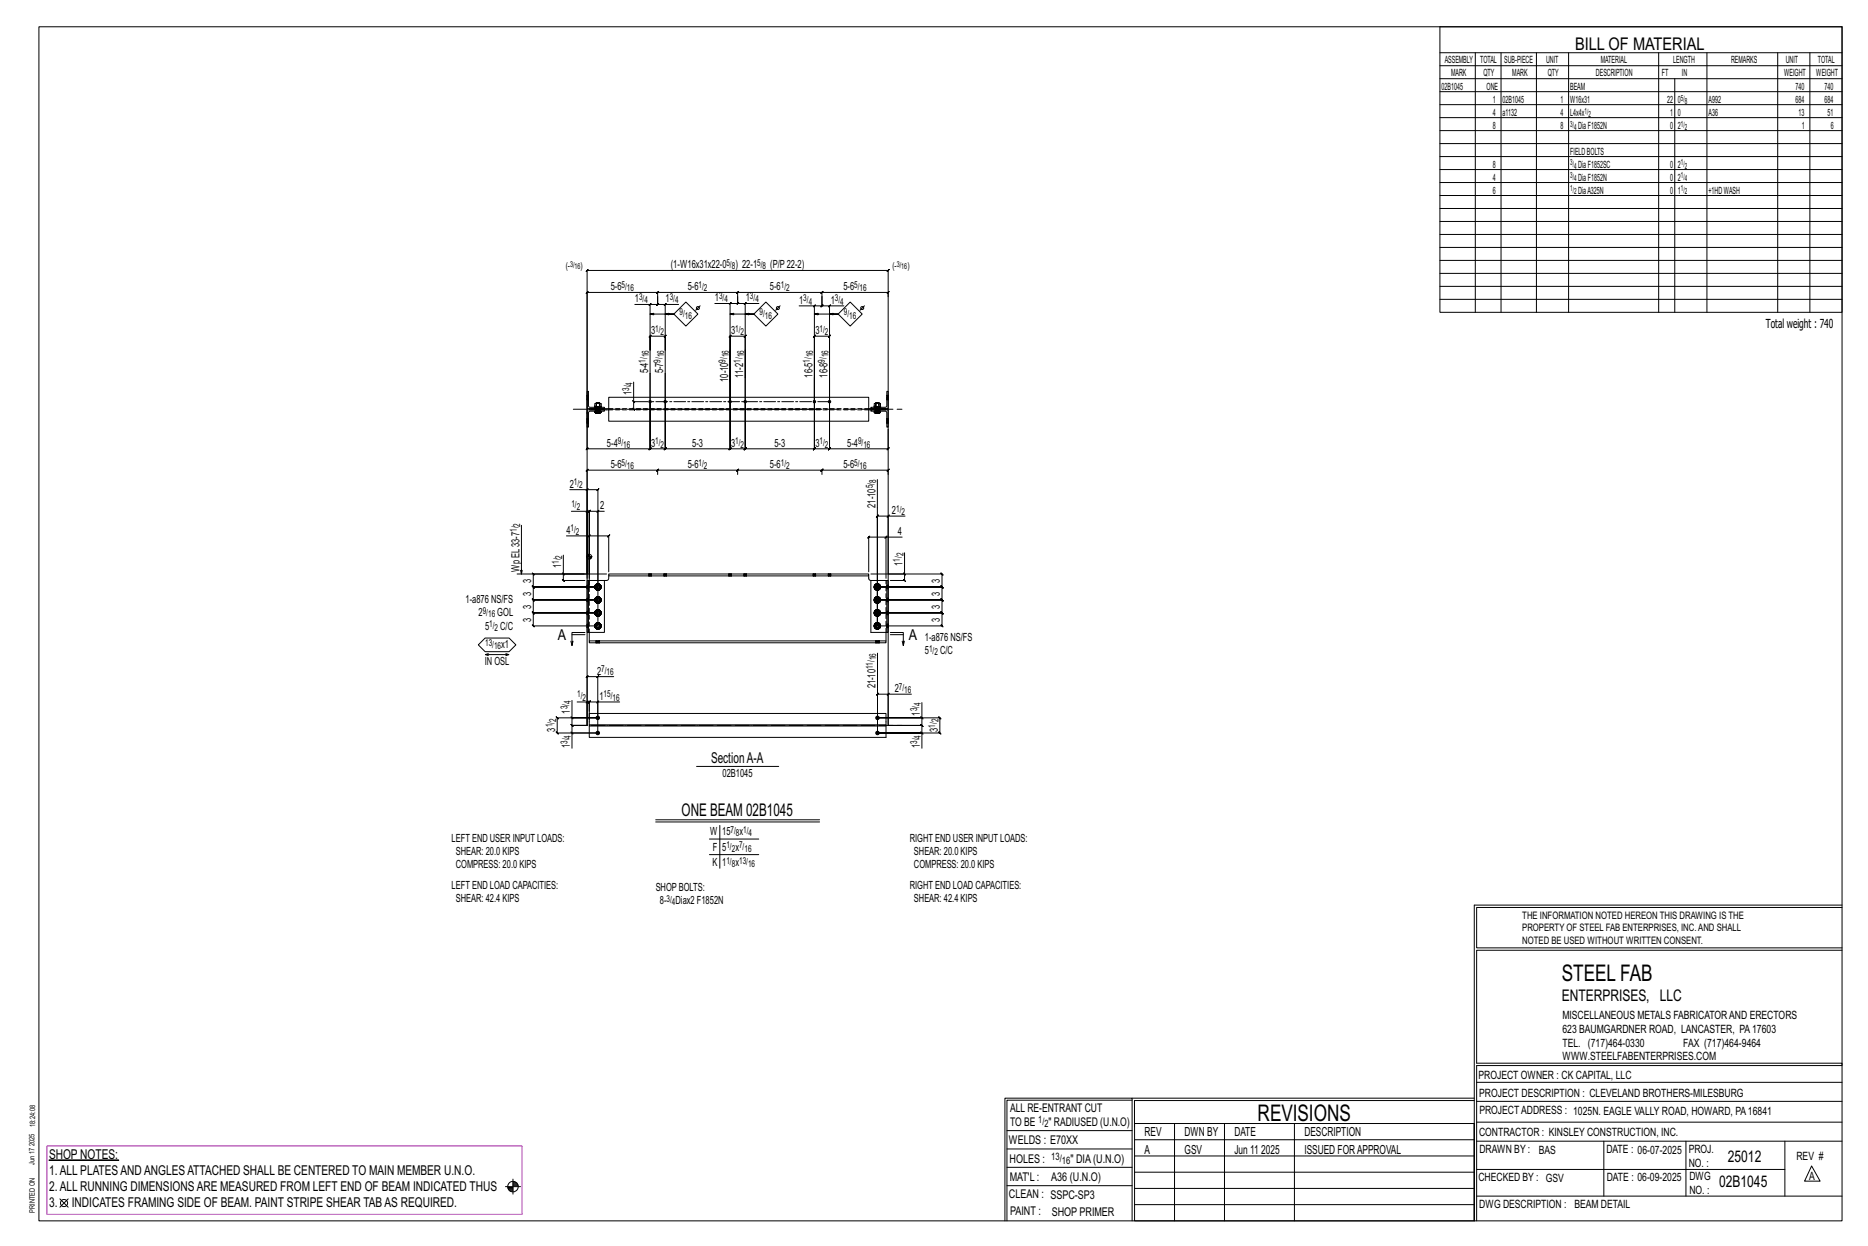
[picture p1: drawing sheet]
<svg xmlns="http://www.w3.org/2000/svg" width="914mm" height="610mm" viewBox="0 0 914 610" stroke-linecap="round" stroke-linejoin="round" font-family="sans-serif">
<g fill="#000" stroke="#000" stroke-width=".49">
<path d="M24 568h34z"/>
<circle cx="318" cy="197" r=".6"/>
<circle cx="326" cy="197" r=".6"/>
<circle cx="357" cy="197" r=".6"/>
<circle cx="365" cy="197" r=".6"/>
<circle cx="399" cy="197" r=".6"/>
<circle cx="406" cy="197" r=".6"/>
<circle cx="293" cy="351" r=".9"/>
<circle cx="293" cy="359" r=".9"/>
<circle cx="430" cy="351" r=".9"/>
<circle cx="430" cy="359" r=".9"/>
</g>
<g fill="none" stroke="#000" stroke-width=".49">
<path d="M19 13h883v584h-883zM705 13h197v140h-197zM705 26h197M705 32h197M705 39h197M722 26v127M735 26v127M752 26v127M768 26v127M812 26v127M820 39v114M836 26v127"/>
<path d="M870 26v127M886 26v127M705 45h197M705 51h197M705 58h197M705 64h197M705 70h197M705 77h197M705 83h197M705 89h197M705 96h197M705 102h197"/>
<path d="M705 108h197M705 115h197M705 121h197M705 127h197M705 134h197M311 149h7v22v-7v1l1-1h-1h8l-1 1 1-1v7v-22h6M318 149l1-1zM318 154h12h-4M322 145v4v-1l-1 1h1h-4M322 145v4h-1l1-1v1h4M322 145v-2l-1 1 1-1h-35h1l-1 1v-1v59M322 143h39v1l1-1-1 2"/>
<path d="M322 143l-1 1zM325 149l1-1zM330 154l6-6 6 6-6 6zM343 150l-2 2M350 148h7v49v-33v1l1-1h-1h8l-1 1 1-1v7v-23h6M357 148h1l-1 1zM357 154h12h-4M361 145v3h1l-1 1v-1h-4M361 145v3v1l1-1h-1h4M361 143h41v1l1-1-1 2M362 143l-1 1zM365 148l-1 1z"/>
<path d="M375 148l6 6-6 6-6-6zM382 150l-2 2M391 150h8v21v-7l-1 1 1-1h7v1l1-1h-1v33v-47h7M399 150h-1l1-1zM399 154h11h-4M402 145v5l1-1-1 1h-3M402 145v5l1-1-1 1h4M402 143h33l-1 1 1-1v2M403 143l-1 1zM406 150l1-1-1 1zM416 148l6 6-6 6-6-6zM423 150l-2 2"/>
<path d="M705 140h197M705 146h197M318 171v26M326 171v26M399 171v26zM287 193h.1M287 196h.1M287 191h1v8h8v1h-9zM288 193h.1M288 196h.1M291 199h3zM291 199v-2h1v2"/>
<path d="M292 199h.1M292 200h.1M292 197h2v2M292 197h1v2M294 199h.1M294 200h.1M298 194h127v12h-127zM298 200h-10v1h10M310 196l1 1zM310 187v10h7M310 197v3l1 1-1-1h92M318 183v14z"/>
<path d="M326 183v14zM357 187v-16v26M365 185v12zM365 185v-14v26M425 200h9v1h-9M426 199h8v-8h1v9h-9zM428 199h3zM428 199v-2h1v2M429 199h.1M429 200h.1M429 197h2v2M429 197h1v2"/>
<path d="M430 199h.1M430 200h.1M434 193h.1M434 196h.1M435 193h.1M435 196h.1M287 205h.1M287 207h.1M287 201h9h-8v8h-1zM287 202v18l1-1-1 1h31l1-1-1 1v-23v23l1-1-1 1h8h-1l1-1v1v-23v23h-1l1-1v1h31l1-1-1 1v-23v23l1-1-1 1h8h-1l1-1v1v-23v23h-1l1-1v1h34h-1l1-1v1v-23v23h-1l1-1v1h7l1-1-1 1v-23v23l1-1-1 1h29h-1l1-1v1v-10M288 205h.1M288 207h.1"/>
<path d="M291 201v1zM291 201l1 1M292 201v1h-1h1h-1M292 201h.1M292 202h2h-1M292 201h1M293 202l1-1v1M293 201l-1 1M294 201h.1M294 201v1M294 202h-1M426 201h9v8h-1v-8h-8z"/>
<path d="M428 201v1zM428 201l1 1M428 201h1v1h-1h1h-1M429 201h.1M429 202h2h-1M429 202l2-1-1 1M430 201h-1v1M430 201h.1M431 201v1M431 202h-1M434 205h.1M434 207h.1"/>
<path d="M435 205h.1M435 207h.1M279 240h8v41v-31h-7M287 240l1-1zM287 240h6h-1l1-1v1v66h-32l1 1-1-1v-6h1l-1-1v1h32h-32h1l-1-1v1v-6h1l-1-1v1h32h-32h1l-1-1v1v-7l1 1-1-1 1 1-1-1v-6h1l-1-1v1h25M322 232v-2l-1 1 1-1h-35h1l-1 1v-1v53M322 230h39v1l1-1-1 2M322 230l-1 1zM361 230h41v1l1-1-1 2M362 230l-1 1zM402 230h33l-1 1 1-1v2M403 230l-1 1z"/>
<path d="M429 235v71v-53l1-1-1 1h6M255 257v24M287 250h9M288 250l-1 1zM293 250l-1 1 1-1zM293 250v37h-32h32M435 253v-1l-1 1zM443 253h-8v28h26v-1l1 1h-1v6l1 1-1-1h-32h32l1 1-1-1v7v-1l1 1h-1h-32h32v-1l1 1h-1v6v-1l1 1h-1h-32h32v-1l1 1h-1v6l1 1-1-1h-32M276 272v9h21M277 262h11v21M287 272h3M287 272h.1"/>
<path d="M288 272h.1M288 271v1M288 263l1-1zM288 262h10l-1 1 1-1v18M288 271v9M289 272v2M289 272v1M290 272v1M434 263v-1l-1 1zM434 263h-9l1-1-1 1v17M442 263h-8v20M443 270v11h-17"/>
<path d="M253 281h34M275 280l1 1zM276 281v3h-1l1 1v-1h10M287 284h1v25h-1zM288 284h8M288 281v-31v1l1-1-1 1 1-1h-1v37M291 300h1M291 294h1M291 287h1M291 299l1 1M291 293l1 1M292 295h.1"/>
<path d="M292 288v1M292 300h-1M292 294h-1M292 287l-1 1M292 299l-1 1 1 1v-1M292 293v-1l-1 2 1 1v-1M292 287v-1l-1 1 1 1M292 294l1 1M292 288l1 1M292 298v1M292 292h.1M292 286h.1"/>
<path d="M293 298l-1 1M293 299v-1l1 1h-1M293 292l-1 1M293 293v-1h1l-1 1M293 286h-1M293 286h1h-1M293 299l1 1M293 293l1 1M293 286l1 1v1M293 294l1 1h-1M293 288h1l-1 1v-1M294 294v1"/>
<path d="M294 288h.1M294 300l-1 1M294 294h-1M294 287l-1 1M294 299h.1M294 292v1M294 286v1M294 299v1M294 293v1M294 287h.1M296 284v25h-8M298 281h127v1h-127z"/>
<path d="M298 282v2h-2M318 281h.1M318 282h.1M319 281h.1M319 282h.1M325 281h.1M325 282h.1M326 281h.1M326 282h.1M357 281h.1M357 282h.1M358 281h.1"/>
<path d="M358 282h.1M364 281h.1M364 282h.1M365 281h.1M365 282h.1M398 281h.1M398 282h.1M399 281h.1M399 282h.1M405 281h.1M405 282h.1M407 281h.1"/>
<path d="M407 282h.1M425 282v1l1 1M428 300h.1M428 294h.1M428 287h.1M428 293v1M428 299v1M428 288l1 1M428 295h1M428 287v1M429 287l-1-1v1v1h1M429 293l-1-1v2v1l1-1"/>
<path d="M429 299h-1v1v1l1-1M429 288v1M429 294v1M429 286h-1M429 292h-1M429 298l-1 1M429 288l1 1M429 294l1 1M429 286h.1M429 286h1h1h-1M429 292v1M429 293l1-1h1l-1 1"/>
<path d="M429 298v1M429 299l1-1 1 1h-1M430 286l1 1v1M430 293l1 1M430 299l1 1M430 286h-1M430 292l-1 1M430 298l-1 1M430 288h1l-1 1-1-1M430 294l1 1h-1h-1M430 288h1M430 294h1v1"/>
<path d="M430 287v1M430 294h.1M430 300v1M431 286v1h-1M431 292v1h-1M431 299h-1M431 287h.1M431 293v1M431 299v1M434 284h1v25h-1zM434 284h-8v25h8M442 280l1 1z"/>
<path d="M443 281v3h-1l1 1v-1h-7M234 315l3-3h12l4 3-4 4h-12zM239 320h-1l1 1M248 320h1M279 314l1 2M280 311h6M286 309h-6v7l1-2M288 314h146h-146zM288 309v5M291 306h1M292 307v1M292 301h.1"/>
<path d="M292 306l-1 1M292 306v-1l-1 1 1 1M292 314h.1M292 307l1 1M292 301h1M292 305h.1M293 305h-1M293 305h1h-1M293 305l1 1v1M293 307h1l-1 1v-1M293 301h1h-1M293 314h.1"/>
<path d="M294 307h.1M294 300v1M294 306l-1 1M294 305v1M294 306h.1M428 306h.1M428 301h1M428 307l1 1M428 306v1M429 306l-1-1v1v1h1M429 314h.1M429 301h.1"/>
<path d="M429 307v1M429 305h-1M429 301h1M429 307l1 1M429 305h.1M429 305h1h1h-1M430 320v39v-19h-1l1-1v1h5M430 305l1 1v1M430 305h-1M430 301h1h-1h-1M430 307h1l-1 1-1-1M430 314h.1"/>
<path d="M430 300h1v1M430 307h1M430 306v1M431 305v1h-1M431 306h.1M434 309v5M436 309h6v7l1-2M436 311h6M442 314v2M238 320h11l-1 1M292 332l1-1zM293 331h-6h1l-1 1v-1v24"/>
<path d="M300 331h-7v28h-20l-1-1 1 1v-8v1l-1-1h1h20h-13v-8M435 340v-1l-1 1zM446 340h-11v15M279 351l1 1zM279 358l1 1zM280 351v4l-1-1 1 1h7M283 343h4v12h-7l-1-1 1 1v4M287 343v1l1-1zM287 355v-223v1l1-1h-1h148l-1 1 1-1v223M287 343h1v1l1-1h-1v5M288 355h146h-146zM288 355v6h146v-6"/>
<path d="M288 355v-6h146v6M292 344l1-1zM293 359h-13v7M293 343h-5h1l-1 1v-1v9M303 343h-10v8M435 355h16v-1l1 1h-1v4M451 351l1 1zM451 358l1 1zM451 344v7h-21h30l1 1-1-1v8v-1l1 1h-1h-30h21v7M451 351v4v-1l1 1h-1h-16M341 375h40M321 401h80"/>
<path d="M321 402h80M347 411h24M347 418h24M352 404v21M722 443v154M722 443h180M902 444h-179v20h179M902 465h-179v55h179v1h-179v76M554 538h-61v59M554 537h168M722 538h-167v13M723 539h179"/>
<path d="M723 530h179M493 553h61M555 550h167v47h-167zM555 558h167M575 550v47M599 550v47M634 550v47M723 549h179M723 558h179M785 558v27M825 558v27M874 558v27"/>
<path d="M251 577v7M251 579h2M251 580h3M251 578h2M493 571h61M493 562h61M555 573h167M555 566h167M723 572h151M887 570l4 8h-8zM29 587l4 4M33 587l-4 4"/>
<path d="M247 581h8M249 581h2M249 582h2M250 583h1M492 597v-60h62v60M493 580h61M555 589h167M555 581h167M723 585h179"/>
<circle cx="342" cy="151" r=".7"/>
<circle cx="381" cy="151" r=".7"/>
<circle cx="422" cy="151" r=".7"/>
<circle cx="288" cy="272" r="1.2"/>
<circle cx="31" cy="589" r="1.8"/>
<circle cx="251" cy="581" r="2.6"/>
</g>
<path d="M23 561h233v33h-233z" fill="none" stroke="#f0f" stroke-width=".5"/>
<g fill="none" stroke="#000" stroke-width=".49" stroke-dasharray="2 1.4">
<path d="M287 194h1M287 194v-1M287 196v-1M287 195l1 1M287 195h1M287 196h1M288 193h-1M288 193v1M288 195l-1-1 1 1M291 199h1h-1v-2h1v2v-2v2h1h-1M292 200h.1M292 200v1"/>
<path d="M292 199h.1M292 199v1M292 199v2zM292 197h.1M292 197h1M292 199h-1h1M292 199h1M292 200v-1M292 200l1 1zM292 199l1 1zM293 200h.1M293 200v-1"/>
<path d="M293 199h.1M293 197h.1M293 200l1-1M293 199h1M293 197v2zM293 199h1h-1v-2h1v2M293 199v2zM294 200v-1M294 200h-1M294 199h.1M425 200h-127M428 199h1h-1v-2h1v2v-2v2h1h-1"/>
<path d="M429 200h.1M429 200v1M429 199h.1M429 199v1M429 199v2zM429 197h.1M429 197h1M429 199h-1h1M429 199h1M429 200v-1M429 200v1zM429 199v1z"/>
<path d="M429 200h1M429 200l1-1M430 200v-1M430 199h.1M430 197h.1M430 199h1M430 197v2zM430 199h1h-1v-2h1v2M430 199v2zM430 200h.1M431 199h.1M434 196v-1"/>
<path d="M434 194l1 1-1-1M434 196h1M435 193h-1M435 195h-1M435 195v1M435 193v1M435 194l-1-1M435 194h-1M287 206h1M287 205h1M287 205h.1M287 207h.1"/>
<path d="M287 207h1M287 206l1 1M288 205h-1M288 205h.1M288 206h-1h1M291 201v1zM291 202h1M291 202h.1M291 201l1 1M292 201h.1M292 202h-1h1h-1h1M292 202h.1"/>
<path d="M292 201v-1M292 201v1zM292 202h1zM292 202h1M293 201v-1M293 201h.1M293 201h-1M293 202l-1-1 1 1M293 201l1 1M293 202h.1M293 201h1M293 201l1-1"/>
<path d="M294 201v-1M294 201h-1M294 201h.1M294 202h.1M294 201v1h-1zM294 201v1M298 201h127M428 201v1zM428 202h.1M428 201l1 1M428 201h1M428 202h1h-1h1"/>
<path d="M429 201h.1M429 202h.1M429 201v-1M429 201v1zM429 202h1M429 201l1-1M429 201h1zM429 202v-1l1 1M429 201l2 1M430 201v-1M430 201h.1M430 202h.1"/>
<path d="M430 201h1M430 202h1M431 201v1h-1zM431 202h-1zM431 202h.1M431 201v1M434 207h.1M434 206h1l-1-1M434 207h1M435 205h-1M435 206h-1M435 207h-1"/>
<path d="M435 207h.1M435 205h.1M435 206l-1-1M287 300h1M287 299h1M287 294h1zM287 294h.1M287 294h1M287 293h1M287 288h1zM287 288h.1M287 288h1"/>
<path d="M287 287h1M287 286h1M288 294h-1h1M288 288l-1-1 1 1M288 284v25M291 300h.1M291 294h.1M291 287v1zM291 300l1-1-1 1 1 1-1-1h1M291 294l1-2-1 2 1 1-1-1h1M291 287l1-1-1 1 1 1-1-1h1M291 299v1z"/>
<path d="M291 293v1zM291 294l1 1zM291 287h.1M291 288h1zM291 299l1 1M291 294h1M291 293l1 1M291 288l1-1M291 287h1M292 299h-1zM292 299v-1zM292 292l-1 1z"/>
<path d="M292 295h.1M292 292h.1M292 286l-1 1zM292 288v1zM292 286h.1M292 299v-1M292 288v1M292 299h.1M292 294h.1M292 293h.1M292 288h.1M292 287v-1"/>
<path d="M292 300h.1M292 287v1zM292 299h1zM292 295h1zM292 292h1zM292 288h1zM292 286h1zM292 299l-1 1v-1v1l1 1-1-1 1 1M292 293v-1l-1 2v-1v1l1 1-1-1 1 1v-1M292 286l-1 1v1h1h-1h1M292 299v1zM292 293v1z"/>
<path d="M292 287h.1M292 287v-1zM292 298h1zM292 289h1zM292 294l1 1h-1h1h-1zM292 294h1zM292 293h1zM292 288l1 1h-1h1h-1zM293 298h-1h1h-1l1 1M293 299h.1M293 298v1zM293 298h.1"/>
<path d="M293 292h-1h1h-1l1 1M293 295h.1M293 294h.1M293 293h.1M293 292v1zM293 292h.1M293 286h-1h1h-1h1M293 289h.1M293 288v1M293 288h.1M293 286h.1M293 286v1z"/>
<path d="M293 298l1 1zM293 298l1 1M293 295h1zM293 295h1M293 292h1zM293 292h1M293 289l1-1zM293 289l1-1M293 286h1zM293 286h1M293 299v1zM293 293v1z"/>
<path d="M293 287h.1M293 299l1 1zM293 292l1 2zM293 286l1 1zM293 300h.1M293 287v1zM294 299h.1M294 294v1M294 293v-1M294 288h.1M294 287v-1M294 299h-1l1 1"/>
<path d="M294 295v-1M294 292l-1 1 1 1M294 288v-1M294 286h-1l1 2M294 292v1zM294 286v1zM294 299v1zM294 299v1M294 293v1zM294 293v1M294 287h.1M294 294v1z"/>
<path d="M294 300l-1 1zM294 294l-1 1zM294 287l-1 1zM294 300h.1M294 294h.1M294 287v1zM318 281v1M318 281h.1M318 281v1zM318 282h.1M319 281v1M319 281h.1"/>
<path d="M319 282h.1M319 282v-1M325 281v1M325 281h.1M326 281v1zM326 281l-1 1M326 282h-1M326 281v1M326 281h.1M326 282h.1M326 282v-1M357 281v1"/>
<path d="M357 281h.1M357 281l1 1zM357 282h.1M358 281v1M358 281h.1M358 282h.1M358 282v-1M364 281v1M364 281h.1M365 281l-1 1M365 281v1zM365 282h.1"/>
<path d="M365 281v1M365 281h.1M365 282v-1M398 281v1M398 281h.1M399 281v1zM399 281l-1 1M399 282h-1M399 281v1M399 281h.1M399 282h.1M399 282v-1"/>
<path d="M405 281v1M405 281h1M406 281l-1 1M406 281v1M406 281v1zM406 282h.1M407 281h.1M407 282h.1M407 282v-1M428 287v1zM428 294h.1M428 300h.1"/>
<path d="M428 287l1-1-1 1 1 1-1-1M428 294l1-2-1 2 1 1-1-1M428 300l1-1-1 1 1 1-1-1M428 287h.1M428 288h.1M428 293v1zM428 294v1zM428 299v1zM428 288v-1M428 293v1M428 299v1M428 286v1z"/>
<path d="M428 288l1 1zM428 286h1zM428 292v1zM428 295h1zM428 292h1zM428 299h.1M428 299l1-1zM428 288l1 1M428 286h1M428 295h1M428 292h1M428 299l1-1"/>
<path d="M429 288h.1M429 287v-1M429 294h.1M429 293h.1M429 299h.1M429 287v1zM429 300h.1M429 288h1zM429 286h1zM429 295h1zM429 292h1zM429 299h1z"/>
<path d="M429 286h-1v1v1h1M429 293l-1-1v2v-1v1v1v-1v1l1-1M429 299h-1v1v-1v1v1v-1v1h1M429 287h.1M429 287v-1zM429 293v1zM429 299v1zM429 289h.1M429 286h.1M429 295h.1M429 292h.1M429 298h.1"/>
<path d="M429 288v1zM429 294v1zM429 289h1zM429 289h1M429 288l1 1M429 286h1h-1h1zM429 292v1M429 295h1M429 294h1zM429 293h1zM429 292h1h-1h1v1zM429 298v1"/>
<path d="M429 298h1h-1h1v1zM429 298h1zM430 288h.1M430 286v1zM430 286h.1M430 294h.1M430 293h.1M430 299h.1M430 289l1-1zM430 289l1-1M430 286h1zM430 286h1"/>
<path d="M430 295h1zM430 295h1M430 292h1zM430 292h1M430 298l1 1zM430 298l1 1M430 287h.1M430 293v1zM430 299v1zM430 286l1 1zM430 292l1 2zM430 299l1 1z"/>
<path d="M430 287v1zM430 300h.1M430 288h1M430 287h1v-1M430 294h1v1M430 293h1v-1M430 299h1M431 288l-1-1M431 286h-1l1 2M431 295l-1-1M431 292l-1 1 1 1M431 299h-1l1 1"/>
<path d="M431 286v1zM431 292v1zM431 299h.1M431 287h.1M431 293v1zM431 293v1M431 299v1zM431 299v1M431 288h.1M431 294v1zM431 287l-1 1zM431 294l-1 1z"/>
<path d="M431 300l-1 1zM431 287v1zM431 294h.1M431 300h.1M434 286h1zM434 287h1h-1M434 293h1zM434 293l1 1-1-1M434 299h1zM434 300h1l-1-1M435 286v1M435 287l-1-1"/>
<path d="M435 287h-1M435 288h-1M435 293h.1M435 293h-1M435 294h-1M435 299h.1M435 300l-1-1M435 300h-1M287 307h1zM287 307h.1M287 307h1M287 306h1"/>
<path d="M287 305h1M287 301h1zM287 301v-1M287 300l1 1M288 307l-1-1 1 1M288 300h-1h1M291 306v1zM291 306l1-1-1 1 1 2-1-2h1M291 306h.1M291 307h1zM291 300l1 1zM291 307l1-1"/>
<path d="M291 306h1M291 300h1M292 305l-1 1zM292 307v1zM292 305h.1M292 301h.1M292 307v1M292 307h.1M292 306v-1M292 300v1M292 314h.1M292 306v1z"/>
<path d="M292 308h1zM292 305h1zM292 301h1zM292 305l-1 1v1h1h-1h1M292 306h.1M292 300v1zM292 314h1zM292 307l1 1h-1h1h-1zM292 307h1zM292 306l1-1zM292 301h1h-1h1h-1zM293 314h.1"/>
<path d="M293 305h-1h1h-1h1M293 308h.1M293 307v1M293 307h.1M293 305v1zM293 305h.1M293 301h.1M293 306h.1M293 301v-1zM293 308l1-1zM293 308l1-1M293 305h1z"/>
<path d="M293 305h1M293 301h1zM293 301h1M293 305l1 1zM293 306v1zM294 307h.1M294 306v-1M294 300v1M294 307v-1M294 305h-1l1 2M294 301v-1M294 305v1z"/>
<path d="M294 306h.1M294 300v1zM294 306l-1 2zM294 306v1zM428 306v1zM428 306l1-1-1 1 1 2-1-2M428 300v1zM428 306h.1M428 307h.1M428 307v-1M428 301h1zM428 305v1z"/>
<path d="M428 307l1 1zM428 305h1zM428 301h1M428 307l1 1M428 305h1M429 300v1M429 307h.1M429 306v-1M429 306v1zM429 314h.1M429 301h1zM429 308h1z"/>
<path d="M429 305h1zM429 305h-1v1v1h1M429 300v1zM429 306h.1M429 301h.1M429 308h.1M429 305h.1M429 307v1zM429 306v-1zM429 314h1zM429 301h1M429 308h1"/>
<path d="M429 307l1 1M429 307h1zM429 305l1 1zM429 305h1h-1h1zM430 314h.1M430 301h.1M430 301v-1zM430 307h.1M430 306h.1M430 305h.1M430 301h1zM430 301h1"/>
<path d="M430 308l1-1zM430 308l1-1M430 305h1zM430 305h1M430 305l1 1zM430 306v1zM430 300h1v1M430 307h1M430 306h1v-1M431 301l-1-1M431 307l-1-1M431 305h-1l1 2"/>
<path d="M431 305v1zM431 306h.1M431 300v1zM431 307h.1M431 306l-1 2zM431 306v1zM434 309v-25M434 305h1zM434 306h1h-1M435 301h-1M435 305v1M435 306l-1-1"/>
<path d="M435 306h-1M435 307h-1"/>
</g>
<path d="M281 200h161M281 355h161" fill="none" stroke="#000" stroke-width=".49" stroke-dasharray="6.8 1 0 1"/>
<path d="M406 197h-88" fill="none" stroke="#000" stroke-width=".49" stroke-dasharray="5.8 1 1 1"/>
<g font-size="11.2">
<text x="764" y="480">STEEL FAB</text>
<text x="616" y="548">REVISIONS</text>
</g>
<g font-size="8.6">
<text x="771" y="24">BILL OF MATERIAL</text>
<text x="334" y="399">ONE BEAM 02B1045</text>
</g>
<g font-size="7.9">
<text x="765" y="490">ENTERPRISES, LLC</text>
<text x="846" y="569">25012</text>
<text x="842" y="581">02B1045</text>
</g>
<g font-size="7.3">
<text x="273" y="313">A</text>
<text x="445" y="313">A</text>
<text x="348" y="373">SectionA-A</text>
</g>
<g font-size="6.6">
<text x="24" y="567">SHOP NOTES:</text>
<text x="24" y="575">1.ALL PLATESANDANGLESATTACHED SHALL BE CENTERED TO MAIN MEMBER U.N.O.</text>
<text x="24" y="583">2.ALL RUNNING DIMENSIONSARE MEASURED FROM LEFT END OF BEAM INDICATED THUS</text>
<text x="24" y="591">3.</text>
<text x="35" y="591">INDICATES FRAMING SIDE OF BEAM. PAINT STRIPE SHEAR TABAS REQUIRED.</text>
</g>
<g font-size="6.1">
<text x="864" y="161">Total weight : 740</text>
<text x="560" y="556">REV</text>
<text x="580" y="556">DWN BY</text>
<text x="604" y="556">DATE</text>
<text x="639" y="556">DESCRIPTION</text>
<text x="560" y="564">A</text>
<text x="580" y="564">GSV</text>
<text x="604" y="564">Jun 11</text>
<text x="617" y="564">2025</text>
<text x="639" y="564">ISSUED FORAPPROVAL</text>
</g>
<g font-size="5.9">
<text x="494" y="560">WELDS : E70XX</text>
<text x="494" y="569">HOLES :</text>
<text x="524" y="569">&quot; DIA(U.N.O)</text>
<text x="494" y="578">MAT'L :</text>
<text x="515" y="578">A36 (U.N.O)</text>
<text x="494" y="586">CLEAN : SSPC-SP3</text>
<text x="495" y="595">PAINT :</text>
<text x="515" y="595">SHOP PRIMER</text>
</g>
<g font-size="5.8">
<text x="494" y="544">ALL RE-ENTRANT CUT</text>
<text x="494" y="551">TO BE</text>
<text x="513" y="551">&quot; RADIUSED (U.N.O)</text>
</g>
<g font-size="5.6">
<text x="765" y="499">MISCELLANEOUS METALS FABRICATORAND ERECTORS</text>
<text x="765" y="505">623 BAUMGARDNER ROAD, LANCASTER, PA17603</text>
<text x="765" y="512">TEL. (717)464-0330</text>
<text x="824" y="512">FAX (717)464-9464</text>
<text x="765" y="519">WWW.STEELFABENTERPRISES.COM</text>
<text x="724" y="528">PROJECT OWNER : CK CAPITAL, LLC</text>
<text x="724" y="537">PROJECT DESCRIPTION : CLEVELAND BROTHERS-MILESBURG</text>
<text x="724" y="545">PROJECTADDRESS : 1025N. EAGLE VALLY ROAD, HOWARD, PA16841</text>
<text x="724" y="556">CONTRACTOR : KINSLEY CONSTRUCTION, INC.</text>
<text x="724" y="564">DRAWN BY :</text>
<text x="753" y="564">BAS</text>
<text x="786" y="564">DATE : 06-07-2025</text>
<text x="827" y="564">PROJ.</text>
<text x="879" y="568">REV #</text>
<text x="827" y="571">NO. :</text>
<text x="724" y="578">CHECKED BY : GSV</text>
<text x="787" y="578">DATE : 06-09-2025</text>
<text x="827" y="578">DWG</text>
<text x="886" y="578">A</text>
<text x="827" y="584">NO. :</text>
<text x="724" y="591">DWG DESCRIPTION : BEAM DETAIL</text>
</g>
<g font-size="5.5">
<text x="328" y="131">(1-W16x31x22-0</text>
<text x="360" y="131">) 22-1</text>
<text x="377" y="131">(P/P22-2)</text>
<text x="299" y="142">5-6</text>
<text x="337" y="142">5-6</text>
<text x="377" y="142">5-6</text>
<text x="413" y="142">5-6</text>
<text x="311" y="148">1</text>
<text x="326" y="148">1</text>
<text x="350" y="147">1</text>
<text x="365" y="147">1</text>
<text x="391" y="149">1</text>
<text x="407" y="149">1</text>
<text x="319" y="163">3</text>
<text x="358" y="163">3</text>
<text x="399" y="163">3</text>
<text x="317" y="183" transform="rotate(-90 317 183)">5-4</text>
<text x="325" y="183" transform="rotate(-90 325 183)">5-7</text>
<text x="364" y="185" transform="rotate(-90 364 185)">11-2</text>
<text x="398" y="185" transform="rotate(-90 398 185)">16-5</text>
<text x="405" y="185" transform="rotate(-90 405 185)">16-8</text>
<text x="356" y="187" transform="rotate(-90 356 187)">10-10</text>
<text x="309" y="193" transform="rotate(-90 309 193)">1</text>
<text x="297" y="219">5-4</text>
<text x="319" y="219">3</text>
<text x="339" y="219">5-3</text>
<text x="358" y="219">3</text>
<text x="379" y="219">5-3</text>
<text x="399" y="219">3</text>
<text x="415" y="219">5-4</text>
<text x="299" y="229">5-6</text>
<text x="337" y="229">5-6</text>
<text x="377" y="229">5-6</text>
<text x="413" y="229">5-6</text>
<text x="279" y="239">2</text>
<text x="294" y="249">2</text>
<text x="428" y="248" transform="rotate(-90 428 248)">21-10</text>
<text x="437" y="252">2</text>
<text x="277" y="261">4</text>
<text x="440" y="262">4</text>
<text x="254" y="280" transform="rotate(-90 254 280)">Wp EL33-7</text>
<text x="275" y="278" transform="rotate(-90 275 278)">1</text>
<text x="442" y="277" transform="rotate(-90 442 277)">1</text>
<text x="260" y="285" transform="rotate(-90 260 285)">3</text>
<text x="460" y="285" transform="rotate(-90 460 285)">3</text>
<text x="260" y="291" transform="rotate(-90 260 291)">3</text>
<text x="460" y="291" transform="rotate(-90 460 291)">3</text>
<text x="228" y="295">1-a876 NS/FS</text>
<text x="260" y="298" transform="rotate(-90 260 298)">3</text>
<text x="460" y="298" transform="rotate(-90 460 298)">3</text>
<text x="234" y="302">2</text>
<text x="243" y="302">GOL</text>
<text x="260" y="304" transform="rotate(-90 260 304)">3</text>
<text x="460" y="304" transform="rotate(-90 460 304)">3</text>
<text x="237" y="308">5</text>
<text x="245" y="308">C/C</text>
<text x="245" y="317">x1</text>
<text x="453" y="314">1-a876 NS/FS</text>
<text x="453" y="320">5</text>
<text x="460" y="320">C/C</text>
<text x="237" y="325">IN OSL</text>
<text x="292" y="330">2</text>
<text x="429" y="337" transform="rotate(-90 429 337)">21-10</text>
<text x="438" y="339">2</text>
<text x="293" y="342">1</text>
<text x="279" y="349" transform="rotate(-90 279 349)">1</text>
<text x="450" y="350" transform="rotate(-90 450 350)">1</text>
<text x="272" y="358" transform="rotate(-90 272 358)">3</text>
<text x="459" y="358" transform="rotate(-90 459 358)">3</text>
<text x="279" y="366" transform="rotate(-90 279 366)">1</text>
<text x="450" y="366" transform="rotate(-90 450 366)">1</text>
<text x="354" y="380">02B1045</text>
<text x="221" y="412">LEFT END USER INPUT LOADS:</text>
<text x="348" y="409">W</text>
<text x="354" y="409">15</text>
<text x="362" y="409">x</text>
<text x="445" y="412">RIGHT END USER INPUT LOADS:</text>
<text x="223" y="418">SHEAR: 20.0 KIPS</text>
<text x="349" y="416">F</text>
<text x="354" y="416">5</text>
<text x="360" y="416">x</text>
<text x="447" y="418">SHEAR: 20.0 KIPS</text>
<text x="223" y="425">COMPRESS: 20.0 KIPS</text>
<text x="349" y="424">K</text>
<text x="354" y="424">1</text>
<text x="360" y="424">x</text>
<text x="447" y="425">COMPRESS: 20.0 KIPS</text>
<text x="221" y="435">LEFT END LOAD CAPACITIES:</text>
<text x="321" y="436">SHOPBOLTS:</text>
<text x="445" y="435">RIGHT END LOAD CAPACITIES:</text>
<text x="223" y="441">SHEAR: 42.4 KIPS</text>
<text x="323" y="442">8-</text>
<text x="331" y="442">Diax2 F1852N</text>
<text x="447" y="441">SHEAR: 42.4 KIPS</text>
</g>
<g font-size="5">
<text x="745" y="450">THE INFORMATION NOTED HEREON THIS DRAWING IS THE</text>
<text x="745" y="456">PROPERTY OF STEEL FAB ENTERPRISES, INC.AND SHALL</text>
<text x="745" y="462">NOTED BE USED WITHOUT WRITTEN CONSENT.</text>
<text x="508" y="550">1/</text>
<text x="511" y="551">2</text>
<text x="515" y="568">13/</text>
<text x="520" y="570">16</text>
</g>
<g font-size="4.9">
<text x="707" y="31">ASSEMBLY</text>
<text x="725" y="31">TOTAL</text>
<text x="736" y="31">SUB-PIECE</text>
<text x="757" y="31">UNIT</text>
<text x="784" y="31">MATERIAL</text>
<text x="819" y="31">LENGTH</text>
<text x="847" y="31">REMARKS</text>
<text x="874" y="31">UNIT</text>
<text x="890" y="31">TOTAL</text>
<text x="710" y="37">MARK</text>
<text x="726" y="37">QTY</text>
<text x="740" y="37">MARK</text>
<text x="758" y="37">QTY</text>
<text x="781" y="37">DESCRIPTION</text>
<text x="814" y="37">FT</text>
<text x="823" y="37">IN</text>
<text x="873" y="37">WEIGHT</text>
<text x="889" y="37">WEIGHT</text>
<text x="706" y="44">02B1045</text>
<text x="728" y="44">ONE</text>
<text x="769" y="44">BEAM</text>
<text x="879" y="44">740</text>
<text x="893" y="44">740</text>
<text x="731" y="50">1</text>
<text x="736" y="50">02B1045</text>
<text x="764" y="50">1</text>
<text x="769" y="50">W16x31</text>
<text x="816" y="50">22</text>
<text x="821" y="50">0</text>
<text x="836" y="50">A992</text>
<text x="879" y="50">684</text>
<text x="893" y="50">684</text>
<text x="731" y="57">4</text>
<text x="736" y="57">a1132</text>
<text x="764" y="57">4</text>
<text x="769" y="57">L4x4x</text>
<text x="818" y="57">1</text>
<text x="821" y="57">0</text>
<text x="836" y="57">A36</text>
<text x="880" y="57">13</text>
<text x="895" y="57">51</text>
<text x="731" y="63">8</text>
<text x="764" y="63">8</text>
<text x="772" y="63">DiaF1852N</text>
<text x="818" y="63">0</text>
<text x="821" y="63">2</text>
<text x="882" y="63">1</text>
<text x="896" y="63">6</text>
<text x="769" y="76">FIELDBOLTS</text>
<text x="731" y="82">8</text>
<text x="772" y="82">DiaF1852SC</text>
<text x="818" y="82">0</text>
<text x="821" y="82">2</text>
<text x="731" y="88">4</text>
<text x="772" y="88">DiaF1852N</text>
<text x="818" y="88">0</text>
<text x="821" y="88">2</text>
<text x="731" y="95">6</text>
<text x="772" y="95">DiaA325N</text>
<text x="818" y="95">0</text>
<text x="821" y="95">1</text>
<text x="836" y="95">+1HDWASH</text>
</g>
<g font-size="4.7">
<text x="277" y="131">(-</text>
<text x="284" y="131">)</text>
<text x="356" y="130">5/</text>
<text x="358" y="132">8</text>
<text x="371" y="130">5/</text>
<text x="373" y="132">8</text>
<text x="437" y="131">(-</text>
<text x="444" y="131">)</text>
<text x="304" y="141">5/</text>
<text x="307" y="142">16</text>
<text x="342" y="141">1/</text>
<text x="345" y="142">2</text>
<text x="382" y="141">1/</text>
<text x="385" y="142">2</text>
<text x="418" y="141">5/</text>
<text x="421" y="142">16</text>
<text x="313" y="147">3/</text>
<text x="315" y="148">4</text>
<text x="328" y="147">3/</text>
<text x="330" y="148">4</text>
<text x="352" y="146">3/</text>
<text x="355" y="148">4</text>
<text x="367" y="146">3/</text>
<text x="370" y="148">4</text>
<text x="393" y="147">3/</text>
<text x="396" y="149">4</text>
<text x="409" y="147">3/</text>
<text x="411" y="149">4</text>
<text x="333" y="154">9/</text>
<text x="335" y="156">16</text>
<text x="372" y="154">9/</text>
<text x="374" y="156">16</text>
<text x="413" y="154">9/</text>
<text x="416" y="156">16</text>
<text x="321" y="162">1/</text>
<text x="323" y="164">2</text>
<text x="360" y="162">1/</text>
<text x="363" y="164">2</text>
<text x="401" y="162">1/</text>
<text x="404" y="164">2</text>
<text x="316" y="177" transform="rotate(-90 316 177)">1/</text>
<text x="318" y="175" transform="rotate(-90 318 175)">16</text>
<text x="323" y="177" transform="rotate(-90 323 177)">9/</text>
<text x="325" y="175" transform="rotate(-90 325 175)">16</text>
<text x="355" y="177" transform="rotate(-90 355 177)">9/</text>
<text x="357" y="175" transform="rotate(-90 357 175)">16</text>
<text x="363" y="177" transform="rotate(-90 363 177)">1/</text>
<text x="364" y="175" transform="rotate(-90 364 175)">16</text>
<text x="396" y="177" transform="rotate(-90 396 177)">1/</text>
<text x="398" y="175" transform="rotate(-90 398 175)">16</text>
<text x="404" y="177" transform="rotate(-90 404 177)">9/</text>
<text x="405" y="175" transform="rotate(-90 405 175)">16</text>
<text x="308" y="191" transform="rotate(-90 308 191)">3/</text>
<text x="310" y="189" transform="rotate(-90 310 189)">4</text>
<text x="302" y="217">9/</text>
<text x="305" y="219">16</text>
<text x="321" y="217">1/</text>
<text x="323" y="219">2</text>
<text x="360" y="217">1/</text>
<text x="363" y="219">2</text>
<text x="401" y="217">1/</text>
<text x="404" y="219">2</text>
<text x="420" y="217">9/</text>
<text x="423" y="219">16</text>
<text x="304" y="228">5/</text>
<text x="342" y="228">1/</text>
<text x="382" y="228">1/</text>
<text x="418" y="228">5/</text>
<text x="307" y="229">16</text>
<text x="345" y="229">2</text>
<text x="385" y="229">2</text>
<text x="421" y="229">16</text>
<text x="281" y="237">1/</text>
<text x="284" y="239">2</text>
<text x="427" y="239" transform="rotate(-90 427 239)">5/</text>
<text x="429" y="236" transform="rotate(-90 429 236)">8</text>
<text x="280" y="248">1/</text>
<text x="282" y="250">2</text>
<text x="439" y="250">1/</text>
<text x="441" y="252">2</text>
<text x="255" y="258" transform="rotate(-90 255 258)">2</text>
<text x="253" y="260" transform="rotate(-90 253 260)">1/</text>
<text x="279" y="260">1/</text>
<text x="282" y="262">2</text>
<text x="274" y="276" transform="rotate(-90 274 276)">1/</text>
<text x="275" y="273" transform="rotate(-90 275 273)">2</text>
<text x="441" y="275" transform="rotate(-90 441 275)">1/</text>
<text x="442" y="272" transform="rotate(-90 442 272)">2</text>
<text x="236" y="300">9/</text>
<text x="239" y="302">16</text>
<text x="239" y="307">1/</text>
<text x="242" y="309">2</text>
<text x="237" y="316">13/</text>
<text x="242" y="318">16</text>
<text x="429" y="323" transform="rotate(-90 429 323)">16</text>
<text x="455" y="319">1/</text>
<text x="457" y="321">2</text>
<text x="294" y="329">7/</text>
<text x="427" y="327" transform="rotate(-90 427 327)">11/</text>
<text x="297" y="330">16</text>
<text x="283" y="341">1/</text>
<text x="295" y="341">15/</text>
<text x="440" y="337">7/</text>
<text x="443" y="339">16</text>
<text x="278" y="347" transform="rotate(-90 278 347)">3/</text>
<text x="279" y="344" transform="rotate(-90 279 344)">4</text>
<text x="285" y="343">2</text>
<text x="300" y="343">16</text>
<text x="451" y="345" transform="rotate(-90 451 345)">4</text>
<text x="272" y="353" transform="rotate(-90 272 353)">2</text>
<text x="449" y="348" transform="rotate(-90 449 348)">3/</text>
<text x="459" y="353" transform="rotate(-90 459 353)">2</text>
<text x="271" y="356" transform="rotate(-90 271 356)">1/</text>
<text x="458" y="356" transform="rotate(-90 458 356)">1/</text>
<text x="278" y="364" transform="rotate(-90 278 364)">3/</text>
<text x="279" y="361" transform="rotate(-90 279 361)">4</text>
<text x="449" y="364" transform="rotate(-90 449 364)">3/</text>
<text x="451" y="361" transform="rotate(-90 451 361)">4</text>
<text x="358" y="407">7/</text>
<text x="364" y="407">1/</text>
<text x="360" y="409">8</text>
<text x="366" y="409">4</text>
<text x="356" y="415">1/</text>
<text x="358" y="417">2</text>
<text x="362" y="415">7/</text>
<text x="364" y="417">16</text>
<text x="356" y="423">1/</text>
<text x="358" y="424">8</text>
<text x="362" y="423">13/</text>
<text x="366" y="424">16</text>
<text x="326" y="441">3/</text>
<text x="329" y="443">4</text>
</g>
<g font-size="4.2">
<text x="823" y="49">5/</text>
<text x="825" y="51">8</text>
<text x="776" y="56">1/</text>
<text x="778" y="57">2</text>
<text x="769" y="62">3/</text>
<text x="770" y="63">4</text>
<text x="823" y="62">1/</text>
<text x="825" y="63">2</text>
<text x="769" y="81">3/</text>
<text x="770" y="82">4</text>
<text x="823" y="81">1/</text>
<text x="825" y="82">2</text>
<text x="769" y="87">3/</text>
<text x="770" y="89">4</text>
<text x="823" y="87">1/</text>
<text x="825" y="89">4</text>
<text x="769" y="94">1/</text>
<text x="770" y="95">2</text>
<text x="823" y="94">1/</text>
<text x="825" y="95">2</text>
</g>
<g font-size="4">
<text x="279" y="130">3/</text>
<text x="281" y="132">16</text>
<text x="439" y="130">3/</text>
<text x="441" y="132">16</text>
</g>
<g font-size="3.7">
<text x="17" y="551" transform="rotate(-90 17 551)">18:24:08</text>
<text x="17" y="561" transform="rotate(-90 17 561)">2025</text>
<text x="17" y="570" transform="rotate(-90 17 570)">Jun 17</text>
<text x="17" y="593" transform="rotate(-90 17 593)">PRINTED ON</text>
</g>
</svg>
